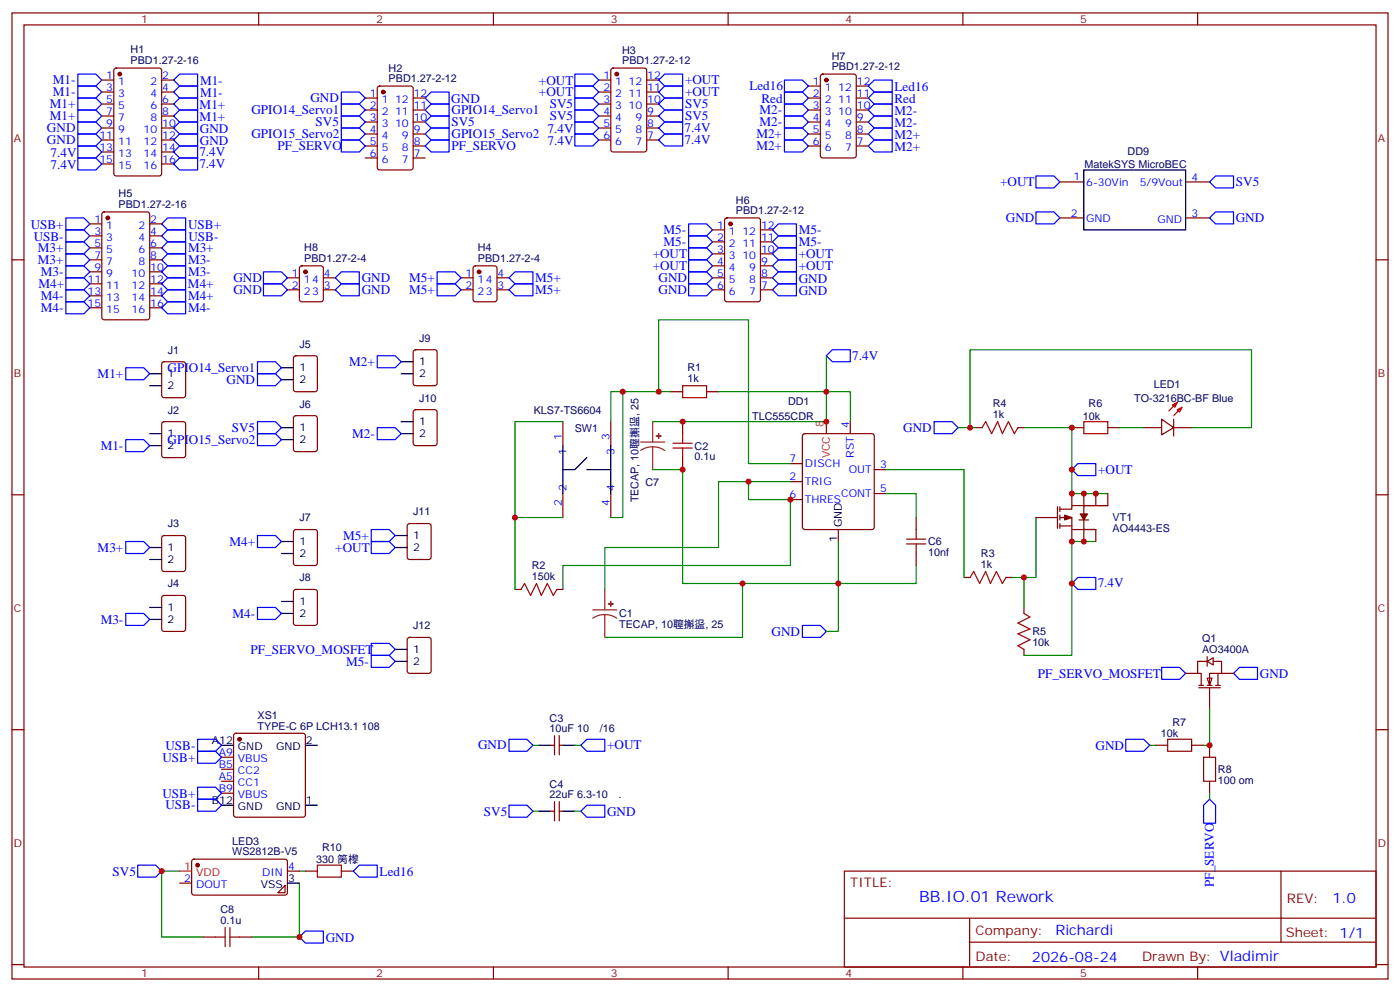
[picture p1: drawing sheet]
<svg xmlns="http://www.w3.org/2000/svg" width="412mm" height="292mm" viewBox="0 0 412 292" stroke-linecap="round" stroke-linejoin="round" font-family="sans-serif">
<g fill="none" stroke="#870000" stroke-width=".35">
<path d="M3.5 3.8h405.4v284.3h-405.4zM7.1 7.3h398.2v277.3h-398.2zM76.2 3.8v3.5M145.3 3.8v3.5M214.5 3.8v3.5M283.6 3.8v3.5M352.8 3.8v3.5M30 23.6h3.5M30 27.1h3.5M30 30.6h3.5M30 34.1h3.5M30 37.7h3.5"/>
<path d="M33.7 20.2l.5-.2h12.7l.7 .5v30.6l-.4 .6-13 .1-.6-.5-.1-30.6zM47.6 23.6h3.6M47.6 27.1h3.6M47.6 30.6h3.6M47.6 34.1h3.6M47.6 37.7h3.6M107.6 28.9h3.5M107.6 32.4h3.5M107.6 35.9h3.5M107.6 39.4h3.5M111.4 25.5l.4-.2h9.2l.7 .5v23.5l-.5 .7h-9.4l-.6-.4-.1-23.6zM121.7 28.9h3.5"/>
<path d="M121.7 32.4h3.5M121.7 35.9h3.5M121.7 39.4h3.5M176.4 23.6h3.5M176.4 27.1h3.5M176.4 30.6h3.5M176.4 34.1h3.5M176.4 37.7h3.5M180.2 20.2l.4-.2h9.2l.6 .5 .1 23.5-.5 .7h-9.4l-.6-.4-.1-23.6zM190.5 23.6h3.5M190.5 27.1h3.5M190.5 30.6h3.5"/>
<path d="M190.5 34.1h3.5M190.5 37.7h3.5M238.1 28.9h3.6M238.1 32.4h3.6M238.1 35.9h3.6M238.1 39.4h3.6M238.1 25.3h3.6M241.9 22l.5-.2h9.1l.7 .4v23.6l-.4 .6-9.4 .1-.7-.5v-23.5zM252.2 28.9h3.6M252.2 32.4h3.6M252.2 35.9h3.6M252.2 39.4h3.6"/>
<path d="M252.2 25.3h3.6M30 48.3h3.5M30 44.7h3.5M30 41.2h3.5M47.6 48.3h3.6M47.6 44.7h3.6M47.6 41.2h3.6M107.6 43h3.5M107.6 46.5h3.5M121.7 43h3.5M121.7 46.5h3.5M176.4 41.2h3.5"/>
<path d="M190.5 41.2h3.5M238.1 43h3.6M252.2 43h3.6M3.5 76.5h3.6M26.5 76.5h3.5M26.5 65.9h3.5M26.5 69.4h3.5M26.5 73h3.5M30.2 62.6l.5-.2h12.7l.6 .4 .1 30.6-.5 .7h-12.9l-.7-.4v-30.6zM44.1 76.5h3.5M44.1 65.9h3.5M44.1 69.4h3.5"/>
<path d="M44.1 73h3.5M88.4 78.5l.5-.3h5.6l.7 .5v9.4l-.4 .7h-5.9l-.7-.4v-9.4zM139.6 78.5l.5-.3h5.6l.6 .5 .1 9.4-.5 .7h-5.8l-.7-.4-.1-9.4zM209.9 67.7h3.5M209.9 71.2h3.5M209.9 74.7h3.5M209.9 78.2h3.5M213.7 64.3l.4-.2h9.2l.7 .5v23.5l-.4 .7h-9.5l-.6-.4-.1-23.6zM224 67.7h3.5M224 71.2h3.5M224 74.7h3.5M224 78.2h3.5"/>
<path d="M405.3 76.5h3.6M26.5 90.6h3.5M26.5 87.1h3.5M26.5 83.5h3.5M26.5 80h3.5M44.1 90.6h3.5M44.1 87.1h3.5M44.1 83.5h3.5M44.1 80h3.5M84.7 81.8h3.5M84.7 85.3h3.5M95.2 81.8h3.6"/>
<path d="M95.2 85.3h3.6M135.8 81.8h3.5M135.8 85.3h3.5M146.4 81.8h3.5M146.4 85.3h3.5M209.9 81.8h3.5M209.9 85.3h3.5M224 81.8h3.5M224 85.3h3.5M47.9 106.7l.4-.2h5.7l.6 .4 .1 9.4-.5 .7-5.9 .1-.6-.5-.1-9.4zM86.7 104.9l.4-.2h5.7l.6 .4 .1 9.5-.5 .6-5.9 .1-.6-.5-.1-9.4zM121.9 103.1l.5-.2h5.7l.6 .5 .1 9.4-.5 .7h-5.9l-.6-.4-.1-9.5z"/>
<path d="M197.6 115.3h3.5M208.1 115.3h3.6M47.9 124.3l.4-.2h5.7l.6 .4 .1 9.5-.5 .6-5.9 .1-.6-.5-.1-9.4zM86.7 122.5l.4-.2h5.7l.6 .5 .1 9.4-.5 .7h-5.9l-.6-.4-.1-9.5zM121.9 120.8l.5-.2h5.7l.6 .4 .1 9.5-.5 .6-5.9 .1-.6-.5-.1-9.4zM165.8 124.1v7.1M179.9 124.1v7.1M201.1 124.1v3.5M201.1 134.7v3.5M232.8 136.5h3.6M236.6 127.8l.5-.2h19.7l.5 .2 .2 .5v26.9l-.2 .5-.5 .2h-19.7l-.5-.3-.2-.4v-26.9zM243.4 124.1v3.5"/>
<path d="M250.5 124.1v3.5M257.5 138.2h3.6M287.5 125.9h1.8M299.9 125.9h1.7M315.7 125.9h3.6M326.3 125.9h3.5M336.9 125.9h5.3M342.2 123.4l3.5 2.5-3.5 2.1zM345.7 125.9h5.3M345.7 123.4v4.9M3.5 145.6h3.6M47.9 157.8l.4-.2h5.7l.6 .5 .1 9.4-.5 .6-5.9 .1-.6-.5-.1-9.4z"/>
<path d="M86.7 156.1l.4-.2h5.7l.6 .4 .1 9.4-.5 .7h-5.9l-.6-.4-.1-9.4zM120.2 154.3l.4-.2h5.7l.6 .4 .1 9.5-.5 .6-5.9 .1-.6-.5-.1-9.4zM165.8 145.3v7M179.9 145.3v7M232.8 147h3.6M232.8 141.7h3.6M246.9 155.9v3.5M257.5 145.3h3.6M269.9 152.3v3.6M305.2 152.3h6.3M311.5 149.2v6.3M312.2 152.3h3.5v3.6h7.1h-3.5v-3.6"/>
<path d="M312.2 149.9h3.5v-1.1h10.6h-7v2.8M312.2 149.2v1.4M312.2 151.6v1.4M312.2 154.1v1.4M312.2 154.8h3.5M315.7 145.3v3.5M315.7 155.9v3.5M317.9 153h2.8M319.3 145.3v3.5M319.3 155.9v3.5M322.8 145.3v3.5M322.8 155.9v3.5"/>
<path d="M326.3 145.3v3.5M405.3 145.6h3.6M47.9 175.5l.4-.2h5.7l.6 .4 .1 9.4-.5 .7h-5.9l-.6-.4-.1-9.4zM86.7 173.7l.4-.2h5.7l.6 .4 .1 9.5-.5 .6-5.9 .1-.6-.5-.1-9.4zM151.7 173.5h1.8M164 173.5h1.8M269.9 162.9v3.5M284 170h1.8M296.3 170h1.8M301.6 178.8v1.8M120.2 187.8l.4-.2h5.7l.6 .4 .1 9.5-.5 .6-5.9 .1-.6-.5-.1-9.4zM301.6 191.1v1.8"/>
<path d="M3.5 214.8h3.6M69 216l.5-.2h19.8l.5 .2 .2 .5v23.3l-.3 .5-.4 .2h-19.8l-.5-.2-.2-.5v-23.3zM162.3 219.4h1M163.3 216.5v5.7M164.7 216.5v5.7M164.7 219.4h1.1M340.4 219.4h3.6M351 219.4h3.5M356.3 219.4v3.5M405.3 214.8h3.6M65.3 222.9h3.5M65.3 226.4h3.5"/>
<path d="M65.3 229.9h3.5M65.3 233.5h3.5M162.3 238.8h1M163.3 235.9v5.7M164.7 235.9v5.7M164.7 238.8h1.1M356.3 229.9v3.6M248.7 256.4h156.6v28.2h-156.6zM377.3 256.4v20.9M248.7 270.2h156.5M285.6 277.3h119.6M285.6 270.2v14.2"/>
<path d="M3.5 283.9h3.6M76.2 284.6v3.5M145.3 284.6v3.5M214.5 284.6v3.5M283.6 284.6v3.5M352.8 284.6v3.5M405.3 283.9h3.6"/>
</g>
<g fill="none" stroke="#00f" stroke-width=".35">
<path d="M22.9 21.8h5.3l1.8 1.8-1.8 1.7h-5.3zM22.9 25.3h5.3l1.8 1.8-1.8 1.8h-5.3zM22.9 28.9h5.3l1.8 1.7-1.8 1.8h-5.3zM22.9 32.4h5.3l1.8 1.7-1.8 1.8h-5.3zM22.9 35.9h5.3l1.8 1.8-1.8 1.7h-5.3zM22.9 39.4h5.3l1.8 1.8-1.8 1.8h-5.3zM51.2 27.1l1.7-1.8h5.3v3.6h-5.3zM51.2 30.6l1.7-1.7h5.3v3.5h-5.3zM51.2 34.1l1.7-1.7h5.3v3.5h-5.3zM51.2 37.7l1.7-1.8h5.3v3.5h-5.3zM52.9 21.8h5.3v3.5h-5.3l-1.7-1.7zM100.5 27.1h5.3l1.8 1.8-1.8 1.7h-5.3z"/>
<path d="M100.5 37.7h5.3l1.8 1.7-1.8 1.8h-5.3zM100.5 30.6h5.3l1.8 1.8-1.8 1.7h-5.3zM100.5 34.1h5.3l1.8 1.8-1.8 1.8h-5.3zM125.2 28.9l1.8-1.8h5.3v3.5h-5.3zM125.2 39.4l1.8-1.7h5.3v3.5h-5.3zM127 34.1h5.3v3.6h-5.3l-1.8-1.8zM127 30.6h5.3v3.5h-5.3l-1.8-1.7zM169.3 39.4h5.3l1.8 1.8-1.8 1.8h-5.3zM169.3 35.9h5.3l1.8 1.8-1.8 1.7h-5.3zM169.3 21.8h5.3l1.8 1.8-1.8 1.7h-5.3zM169.3 25.3h5.3l1.8 1.8-1.8 1.8h-5.3zM194 37.7l1.8-1.8h5.3v3.5h-5.3z"/>
<path d="M194 27.1l1.8-1.8h5.3v3.6h-5.3zM195.8 21.8h5.3v3.5h-5.3l-1.8-1.7zM231.1 37.7h5.3l1.7 1.7-1.7 1.8h-5.3zM231.1 34.1h5.3l1.7 1.8-1.7 1.8h-5.3zM231.1 30.6h5.3l1.7 1.8-1.7 1.7h-5.3zM231.1 27.1h5.3l1.7 1.8-1.7 1.7h-5.3zM255.8 39.4l1.7-1.7h5.3v3.5h-5.3zM255.8 35.9l1.7-1.8h5.3v3.6h-5.3zM255.8 32.4l1.7-1.8h5.3v3.5h-5.3zM257.5 27.1h5.3v3.5h-5.3l-1.7-1.7zM22.9 43h5.3l1.8 1.7-1.8 1.8h-5.3zM22.9 46.5h5.3l1.8 1.8-1.8 1.7h-5.3z"/>
<path d="M51.2 41.2l1.7-1.8h5.3v3.6h-5.3zM51.2 44.7l1.7-1.7h5.3v3.5h-5.3zM51.2 48.3l1.7-1.8h5.3v3.5h-5.3zM100.5 41.2h5.3l1.8 1.8-1.8 1.7h-5.3zM125.2 43l1.8-1.8h5.3v3.5h-5.3zM194 41.2l1.8-1.8h5.3v3.6h-5.3zM231.1 41.2h5.3l1.7 1.8-1.7 1.7h-5.3zM255.8 43l1.7-1.8h5.3v3.5h-5.3zM19.4 71.2h5.3l1.8 1.8-1.8 1.7h-5.3zM19.4 67.7h5.3l1.8 1.7-1.8 1.8h-5.3zM19.4 64.1h5.3l1.8 1.8-1.8 1.8h-5.3zM19.4 78.2h5.3l1.8 1.8-1.8 1.8h-5.3z"/>
<path d="M19.4 74.7h5.3l1.8 1.8-1.8 1.7h-5.3zM47.6 73l1.8-1.8h5.3v3.5h-5.3zM47.6 76.5l1.8-1.8h5.3v3.5h-5.3zM49.4 67.7h5.3v3.5h-5.3l-1.8-1.8zM49.4 64.1h5.3v3.6h-5.3l-1.8-1.8zM202.8 69.4h5.3l1.8 1.8-1.8 1.8h-5.3zM202.8 65.9h5.3l1.8 1.8-1.8 1.7h-5.3zM202.8 73h5.3l1.8 1.7-1.8 1.8h-5.3zM202.8 76.5h5.3l1.8 1.7-1.8 1.8h-5.3zM227.5 71.2l1.8-1.8h5.3v3.6h-5.3zM227.5 67.7l1.8-1.8h5.3v3.5h-5.3zM227.5 74.7l1.8-1.7h5.3v3.5h-5.3z"/>
<path d="M227.5 78.2l1.8-1.7h5.3v3.5h-5.3zM19.4 88.8h5.3l1.8 1.8-1.8 1.8h-5.3zM19.4 85.3h5.3l1.8 1.8-1.8 1.7h-5.3zM19.4 81.8h5.3l1.8 1.7-1.8 1.8h-5.3zM47.6 90.6l1.8-1.8h5.3v3.6h-5.3zM47.6 87.1l1.8-1.8h5.3v3.5h-5.3zM47.6 80l1.8-1.8h5.3v3.6h-5.3zM49.4 81.8h5.3v3.5h-5.3l-1.8-1.8zM77.6 83.5h5.3l1.8 1.8-1.8 1.8h-5.3zM77.6 80h5.3l1.8 1.8-1.8 1.7h-5.3zM98.8 85.3l1.7-1.8h5.3v3.6h-5.3zM98.8 81.8l1.7-1.8h5.3v3.5h-5.3z"/>
<path d="M128.8 80h5.3l1.7 1.8-1.7 1.7h-5.3zM128.8 83.5h5.3l1.7 1.8-1.7 1.8h-5.3zM149.9 81.8l1.8-1.8h5.3v3.5h-5.3zM149.9 85.3l1.8-1.8h5.3v3.6h-5.3zM202.8 80h5.3l1.8 1.8-1.8 1.7h-5.3zM202.8 83.5h5.3l1.8 1.8-1.8 1.8h-5.3zM227.5 81.8l1.8-1.8h5.3v3.5h-5.3zM227.5 85.3l1.8-1.8h5.3v3.6h-5.3zM37 108.2h5.3l1.8 1.8-1.8 1.8h-5.3zM75.8 110h5.3l1.8 1.8-1.8 1.7h-5.3zM75.8 106.5h5.3l1.8 1.7-1.8 1.8h-5.3zM111.1 104.7h5.3l1.8 1.8-1.8 1.7h-5.3z"/>
<path d="M243.4 104.7l1.8-1.8h5.3v3.6h-5.3zM37 129.4h5.3l1.8 1.8-1.8 1.7h-5.3zM75.8 124.1h5.3l1.8 1.8-1.8 1.7h-5.3zM75.8 127.6h5.3l1.8 1.8-1.8 1.8h-5.3zM111.1 125.9h5.3l1.8 1.7-1.8 1.8h-5.3zM275.2 124.1h5.3l1.7 1.8-1.7 1.7h-5.3zM315.7 138.2l1.8-1.7h5.3v3.5h-5.3zM37 159.4h5.3l1.8 1.7-1.8 1.8h-5.3zM75.8 157.6h5.3l1.8 1.8-1.8 1.7h-5.3zM109.4 155.9h5.3l1.7 1.7-1.7 1.8h-5.3zM109.4 159.4h5.3l1.7 1.7-1.7 1.8h-5.3zM75.8 178.8h5.3l1.8 1.8-1.8 1.7h-5.3z"/>
<path d="M317.5 170h5.3v3.5h-5.3l-1.8-1.8zM37 180.6h5.3l1.8 1.7-1.8 1.8h-5.3zM109.4 192.9h5.3l1.7 1.8-1.7 1.7h-5.3zM109.4 189.4h5.3l1.7 1.7-1.7 1.8h-5.3zM236.4 184.1h5.3l1.7 1.7-1.7 1.8h-5.3zM342.2 196.4h5.3l1.7 1.8-1.7 1.8h-5.3zM365.1 196.4h5.3v3.6h-5.3l-1.7-1.8zM58.2 217.6h5.3l1.8 1.8-1.8 1.7h-5.3zM171.1 219.4l1.8-1.8h5.3v3.5h-5.3zM331.6 217.6h5.3l1.8 1.8-1.8 1.7h-5.3zM58.2 235.2h5.3l1.8 1.8-1.8 1.8h-5.3zM58.2 231.7h5.3l1.8 1.8-1.8 1.7h-5.3z"/>
<path d="M58.2 221.1h5.3l1.8 1.8-1.8 1.7h-5.3zM171.1 238.8l1.8-1.8h5.3v3.5h-5.3zM356.3 235.2l1.8 1.8v5.3h-3.6v-5.3z"/>
</g>
<g fill="none" stroke="#000" stroke-width=".35">
<path d="M44.1 110h3.5M44.1 113.5h3.5M82.9 108.2h3.5M82.9 111.8h3.5M118.2 110h3.5M118.2 106.5h3.5M44.1 127.6h3.5M44.1 131.2h3.5M82.9 125.9h3.5M82.9 129.4h3.5M118.2 127.6h3.5M118.2 124.1h3.5"/>
<path d="M165.8 131.2v14.1M172.9 134.7l-3.6 3.5h-3.5M172.9 138.2h7M179.9 131.2v14.1M82.9 159.4h3.5M116.4 157.6h3.5M44.1 161.1h3.5M44.1 164.7h3.5M44.1 178.8h3.5M82.9 162.9h3.5M82.9 177h3.5M116.4 161.1h3.5"/>
<path d="M44.1 182.3h3.5M82.9 180.6h3.5M116.4 191.1h3.5M116.4 194.7h3.5M65.3 219.4h3.5M90 219.4h3.5M158.7 219.4h3.6M165.8 219.4h3.5M65.3 237h3.5M90 237h3.5M158.7 238.8h3.6M165.8 238.8h3.5"/>
</g>
<g fill="#870000" stroke="#870000" stroke-width=".35">
<path d="M318.2 151.3h2.1l-1 1.7z"/>
<path d="M313.6 151.6l2.1 .7-2.1 .7z"/>
<circle cx="70.6" cy="217.6" r=".53"/>
<circle cx="35.3" cy="21.8" r=".53"/>
<circle cx="31.7" cy="64.1" r=".53"/>
<circle cx="112.9" cy="27.1" r=".53"/>
<circle cx="181.7" cy="21.8" r=".53"/>
<circle cx="243.4" cy="23.6" r=".53"/>
<circle cx="141.1" cy="80" r=".53"/>
<circle cx="215.2" cy="65.9" r=".53"/>
<circle cx="90" cy="80" r=".53"/>
</g>
<g fill="none" stroke="#008700" stroke-width=".35">
<path d="M183.4 115.3v37h-3.5M194 115.3v-21.2h26.5v42.4h12.3M197.6 115.3h-17.7v8.8M211.7 115.3h38.8v8.8M243.4 104.7v19.4h-51.1M165.8 124.1h-14.1v28.2M192.3 138.2h8.8v33.5h17.6M261.1 138.2h22.9v31.8M282.2 125.9h5.3M285.8 125.9v-23h82.9v23h-17.7M301.6 125.9h14.1v19.4h10.6M329.8 125.9h7.1"/>
<path d="M165.8 152.3h-14.1v21.2M220.5 141.7h-8.8v19.4h-33.5v12.4M232.8 141.7h-12.3v5.3h12.3v19.4h-67v7.1M246.9 159.4v26.4h-3.5M261.1 145.3h8.8v7M305.2 152.3v17.7h-7.1M322.8 159.4h-7.1v33.5h-14.1M269.9 166.4v5.3h-51.2v15.9h-40.5M301.6 170v8.8M338.7 219.4h1.7M356.3 233.5v1.7"/>
</g>
<g fill="none" stroke="#a10000" stroke-width=".35">
<path d="M201.1 113.5h7v3.6h-7zM198.3 131.9h5.6M198.3 130.5h5.6M201.1 127.6v2.9M201.1 131.9v2.8M289.3 125.9l1-1.8 1.8 3.5 1.8-3.5 1.4 3.5 1.7-3.5 1.8 3.5 1.1-1.7M319.3 124.1h7v3.5h-7zM267.1 158.7h5.6M269.9 155.9v2.8M153.5 173.5l1-1.8 1.8 3.6 1.7-3.6 1.5 3.6 1.7-3.6 1.8 3.6 1-1.8M267.1 160.1h5.6M269.9 160.1v2.8"/>
<path d="M285.8 170l1-1.8 1.8 3.5 1.7-3.5 1.4 3.5 1.8-3.5 1.8 3.5 1-1.7M301.6 180.6l1.8 1-3.5 1.8 3.5 1.7-3.5 1.4 3.5 1.8-3.5 1.8 1.7 1M344 217.6h7v3.5h-7zM354.5 222.9h3.6v7h-3.6z"/>
</g>
<path d="M188.7 130.1h7.1M192.3 131.5l-1.9 .3-1.7 .8M192.3 131.5l1.8 .3 1.7 .8M192.3 124.1v6M192.3 131.5v6.7M174.6 179.5h7.1M178.2 173.5v6M178.2 180.9l-1.9 .2-1.7 .9M178.2 180.9l1.8 .2 1.7 .9M178.2 180.9v6.7" fill="none" stroke="#8c2424" stroke-width=".35"/>
<g fill="#8c2424" stroke="#8c2424" stroke-width=".35">
<path d="M179.2 177.7l1.4 .1z"/>
<path d="M179.9 177v1.4z"/>
<path d="M193.3 128.3l1.4 .1z"/>
<path d="M194 127.6v1.4z"/>
</g>
<path d="M345.4 119.2l1.4-.7-.7 1.4zM346.8 118.5l-2.5 2.4M348.2 119.9l-2.5 2.4M346.8 120.6l1.4-.7-.7 1.4z" fill="none" stroke="#f00" stroke-width=".35"/>
<g fill="#fff" stroke="#870000" stroke-width=".35">
<path d="M355.6 199.6h1.4l-.7 2.1z"/>
<path d="M355.6 194.7l1.8-1.1v2.1z"/>
</g>
<g fill="none" stroke="#870000" stroke-width=".35">
<path d="M312.2 53.6h7.1M349.2 53.6h7.1M312.2 64.1h7.1M349.2 64.1h7.1M349.2 198.2h3.6M355.6 194.7h-2.8v3.5h1v3.5M355.6 193.3v2.8M357.4 194.7h2.4v3.5h-3.5v3.5M358.8 198.2v3.5M359.8 198.2h3.6M353.1 202.4h6.4M353.1 201.7h1.4"/>
<path d="M355.6 201.7h1.4M356.3 202.4v6.4M358.1 201.7h1.4M52.9 259.9h3.5M56.7 253.1l.4-.2h27.1l.5 .7-.1 9.4-.6 .5-27.1-.1-.5-.7v-9.1zM84.7 256.4h3.5M90 256.4h3.5M100.5 256.4h3.6M60 275.8h3.5M70.6 275.8h3.5M84 260.6v2.1h-2.2z"/>
</g>
<path d="M157 219.4h1.7M169.3 219.4h1.8M356.3 208.8v10.6h-1.8M157 238.8h1.7M169.3 238.8h1.8M52.9 256.4h-5.3v19.4h12.4M88.2 259.9v15.9h-14.1M88.2 256.4h1.8" fill="none" stroke="#008700" stroke-width=".35"/>
<g fill="none" stroke="#00f" stroke-width=".35">
<path d="M169.3 28.9h5.3l1.8 1.7-1.8 1.8h-5.3zM169.3 32.4h5.3l1.8 1.7-1.8 1.8h-5.3zM194 30.6l1.8-1.7h5.3v3.5h-5.3zM194 34.1l1.8-1.7h5.3v3.5h-5.3zM231.1 23.6h5.3l1.7 1.7-1.7 1.8h-5.3zM255.8 25.3l1.7-1.7h5.3v3.5h-5.3zM305.2 51.8h5.2l1.8 1.8-1.8 1.7h-5.2zM358.1 51.8h5.3v3.5h-5.3l-1.8-1.7zM305.2 62.4h5.2l1.8 1.7-1.8 1.8h-5.2zM356.3 64.1l1.8-1.7h5.3v3.5h-5.3zM149.9 217.6h5.3l1.8 1.8-1.8 1.7h-5.3zM149.9 237h5.3l1.8 1.8-1.8 1.7h-5.3z"/>
<path d="M40.6 254.6h5.3l1.7 1.8-1.7 1.8h-5.3zM104.1 256.4l1.7-1.8h5.3v3.6h-5.3zM88.2 275.8l1.8-1.8h5.2v3.6h-5.2z"/>
</g>
<path d="M93.5 254.6h7v3.6h-7zM63.5 275.8h2.8M66.3 273v5.6M67.7 275.8h2.9M67.7 273v5.6" fill="none" stroke="#a10000" stroke-width=".35"/>
<circle cx="58.2" cy="254.6" r=".53" fill="#870000" stroke="#870000" stroke-width=".35"/>
<path d="M52.9 256.4h3.5" fill="none" stroke="#f00" stroke-width=".35"/>
<path d="M319.3 50h29.9v17.7h-29.9zM84.7 259.9h3.5" fill="none" stroke="#000" stroke-width=".35"/>
<g fill="#c00">
<circle cx="243.4" cy="115.3" r=".88"/>
<circle cx="183.4" cy="115.3" r=".88"/>
<circle cx="194" cy="115.3" r=".88"/>
<circle cx="220.5" cy="141.7" r=".88"/>
<circle cx="246.9" cy="171.7" r=".88"/>
<circle cx="151.7" cy="152.3" r=".88"/>
<circle cx="232.8" cy="147" r=".88"/>
<circle cx="301.6" cy="170" r=".88"/>
<circle cx="315.7" cy="171.7" r=".88"/>
<circle cx="315.7" cy="125.9" r=".88"/>
<circle cx="285.8" cy="125.9" r=".88"/>
<circle cx="315.7" cy="138.2" r=".88"/>
<circle cx="315.7" cy="145.3" r=".88"/>
<circle cx="319.3" cy="145.3" r=".88"/>
<circle cx="322.8" cy="145.3" r=".88"/>
<circle cx="315.7" cy="159.4" r=".88"/>
<circle cx="319.3" cy="159.4" r=".88"/>
<circle cx="201.1" cy="124.1" r=".88"/>
<circle cx="243.4" cy="124.1" r=".88"/>
<circle cx="218.7" cy="171.7" r=".88"/>
<circle cx="201.1" cy="138.2" r=".88"/>
<circle cx="356.3" cy="219.4" r=".88"/>
<circle cx="88.2" cy="275.8" r=".88"/>
<circle cx="47.6" cy="256.4" r=".88"/>
</g>
<text font-size="4.6" fill="#00f" x="270.8" y="265.4">BB.IO.01 Rework</text>
<g font-size="4.2" fill="#00f">
<text x="392.5" y="265.7">1.0</text>
<text x="310.9" y="275.2">Richardi</text>
<text x="304" y="283">2026-08-24</text>
</g>
<g font-size="3.9" fill="#00f">
<text x="15.6" y="24.8">M1-</text>
<text x="15.6" y="28.3">M1-</text>
<text x="58.9" y="24.9">M1-</text>
<text x="58.9" y="28.5">M1-</text>
<text x="158.7" y="24.9">+OUT</text>
<text x="158.7" y="28.4">+OUT</text>
<text x="201.8" y="24.8">+OUT</text>
<text x="201.8" y="28.3">+OUT</text>
<text x="220.8" y="26.5">Led16</text>
<text x="263.5" y="26.7">Led16</text>
<text x="14.7" y="31.9">M1+</text>
<text x="14.7" y="35.4">M1+</text>
<text x="58.8" y="32">M1+</text>
<text x="58.8" y="35.5">M1+</text>
<text x="74.1" y="33.6">GPIO14_Servo1</text>
<text x="91.5" y="30.1">GND</text>
<text x="132.9" y="30.2">GND</text>
<text x="133" y="33.6">GPIO14_Servo1</text>
<text x="161.9" y="31.9">SV5</text>
<text x="161.9" y="35.5">SV5</text>
<text x="201.8" y="31.8">SV5</text>
<text x="201.8" y="35.3">SV5</text>
<text x="223.7" y="33.5">M2-</text>
<text x="224.3" y="30.2">Red</text>
<text x="263.5" y="30.4">Red</text>
<text x="263.5" y="33.7">M2-</text>
<text x="13.8" y="38.9">GND</text>
<text x="58.9" y="39.1">GND</text>
<text x="74.1" y="40.7">GPIO15_Servo2</text>
<text x="93" y="37.2">SV5</text>
<text x="133" y="37.2">SV5</text>
<text x="133" y="40.7">GPIO15_Servo2</text>
<text x="161.3" y="39.1">7.4V</text>
<text x="201.7" y="38.8">7.4V</text>
<text x="222.8" y="40.6">M2+</text>
<text x="223.7" y="37.1">M2-</text>
<text x="263.5" y="40.8">M2+</text>
<text x="263.5" y="37.3">M2-</text>
<text x="13.8" y="42.4">GND</text>
<text x="14.9" y="46.2">7.4V</text>
<text x="58.7" y="45.8">7.4V</text>
<text x="58.9" y="42.6">GND</text>
<text x="81.7" y="44.2">PF_SERVO</text>
<text x="133" y="44.2">PF_SERVO</text>
<text x="161.3" y="42.7">7.4V</text>
<text x="201.7" y="42.4">7.4V</text>
<text x="222.8" y="44.1">M2+</text>
<text x="263.5" y="44.3">M2+</text>
<text x="14.9" y="49.7">7.4V</text>
<text x="58.7" y="49.3">7.4V</text>
<text x="294.6" y="54.7">+OUT</text>
<text x="364.1" y="54.8">SV5</text>
<text x="296.3" y="65.4">GND</text>
<text x="364" y="65.4">GND</text>
<text x="9" y="67.5">USB+</text>
<text x="9.9" y="71">USB-</text>
<text x="55.4" y="67.4">USB+</text>
<text x="55.5" y="70.9">USB-</text>
<text x="195.5" y="68.9">M5-</text>
<text x="235.3" y="68.9">M5-</text>
<text x="11.1" y="74.2">M3+</text>
<text x="11.1" y="77.8">M3+</text>
<text x="55.4" y="74.2">M3+</text>
<text x="55.4" y="77.7">M3-</text>
<text x="192.3" y="76">+OUT</text>
<text x="195.5" y="72.4">M5-</text>
<text x="235.3" y="76">+OUT</text>
<text x="235.3" y="72.4">M5-</text>
<text x="12" y="81.3">M3-</text>
<text x="55.4" y="81.2">M3-</text>
<text x="68.8" y="83">GND</text>
<text x="106.5" y="83">GND</text>
<text x="120.5" y="83">M5+</text>
<text x="157.7" y="83">M5+</text>
<text x="192.3" y="79.6">+OUT</text>
<text x="194" y="83">GND</text>
<text x="235.3" y="79.6">+OUT</text>
<text x="235.3" y="83.2">GND</text>
<text x="11.3" y="84.8">M4+</text>
<text x="12" y="88.3">M4-</text>
<text x="55.4" y="84.8">M4+</text>
<text x="55.4" y="88.3">M4+</text>
<text x="68.8" y="86.5">GND</text>
<text x="106.5" y="86.5">GND</text>
<text x="120.5" y="86.6">M5+</text>
<text x="157.7" y="86.6">M5+</text>
<text x="194" y="86.5">GND</text>
<text x="235.3" y="86.7">GND</text>
<text x="12" y="91.9">M4-</text>
<text x="55.4" y="91.8">M4-</text>
<text x="102.9" y="107.6">M2+</text>
<text x="251" y="105.9">7.4V</text>
<text x="28.8" y="111.3">M1+</text>
<text x="49.4" y="109.5">GPIO14_Servo1</text>
<text x="66.8" y="113">GND</text>
<text x="49.4" y="130.7">GPIO15_Servo2</text>
<text x="68.3" y="127.1">SV5</text>
<text x="103.7" y="128.8">M2-</text>
<text x="266.1" y="127.1">GND</text>
<text x="29.7" y="132.4">M1-</text>
<text x="323.5" y="139.4">+OUT</text>
<text x="67.6" y="160.7">M4+</text>
<text x="101.1" y="158.9">M5+</text>
<text x="28.8" y="162.4">M3+</text>
<text x="98.8" y="162.5">+OUT</text>
<text x="323.4" y="172.9">7.4V</text>
<text x="29.7" y="183.6">M3-</text>
<text x="68.5" y="181.8">M4-</text>
<text x="227.3" y="187.1">GND</text>
<text x="73.8" y="192.4">PF_SERVO_MOSFET</text>
<text x="102" y="195.9">M5-</text>
<text x="305.7" y="199.4">PF_SERVO_MOSFET</text>
<text x="371.1" y="199.5">GND</text>
<text x="48.7" y="220.6">USB-</text>
<text x="140.8" y="220.6">GND</text>
<text x="178.9" y="220.6">+OUT</text>
<text x="322.7" y="220.7">GND</text>
<text x="47.8" y="224.2">USB+</text>
<text x="47.8" y="234.7">USB+</text>
<text x="48.7" y="238.2">USB-</text>
<text x="142.5" y="240.1">SV5</text>
<text x="178.8" y="240.1">GND</text>
<text x="33.2" y="257.8">SV5</text>
<text x="111.8" y="257.8">Led16</text>
<text x="357.6" y="261.1" transform="rotate(-90 357.6 261.1)">PF_SERVO</text>
<text x="96" y="277.1">GND</text>
</g>
<g font-size="3.9" fill="#800">
<text x="250.5" y="261">TITLE:</text>
<text x="379.1" y="265.7">REV:</text>
<text x="287.4" y="275.2">Company:</text>
<text x="378.7" y="275.8">Sheet: 1/1</text>
<text x="287.4" y="282.9">Date:</text>
<text x="336.4" y="282.9">Drawn By: Vladimir</text>
</g>
<g font-size="3.2" fill="#800">
<text x="41.6" y="6.8">1</text>
<text x="110.8" y="6.8">2</text>
<text x="179.9" y="6.8">3</text>
<text x="249.1" y="6.8">4</text>
<text x="318.2" y="6.8">5</text>
<text x="4.1" y="41.9">A</text>
<text x="405.9" y="41.9">A</text>
<text x="4.1" y="111.1">B</text>
<text x="405.9" y="111.1">B</text>
<text x="4.1" y="180.2">C</text>
<text x="405.9" y="180.2">C</text>
<text x="4.1" y="249.3">D</text>
<text x="405.9" y="249.3">D</text>
<text x="41.6" y="287.6">1</text>
<text x="110.8" y="287.6">2</text>
<text x="179.9" y="287.6">3</text>
<text x="249.1" y="287.6">4</text>
<text x="318.2" y="287.6">5</text>
</g>
<g font-size="3.2" fill="#000080">
<text x="38.5" y="15.7">H1</text>
<text x="183.3" y="15.9">H3</text>
<text x="245" y="17.7">H7</text>
<text x="38.5" y="18.9">PBD1.27-2-16</text>
<text x="114.5" y="21.2">H2</text>
<text x="183.3" y="18.9">PBD1.27-2-12</text>
<text x="245" y="20.6">PBD1.27-2-12</text>
<text x="114.5" y="24.2">PBD1.27-2-12</text>
<text x="332.2" y="45.6">DD9</text>
<text x="319.5" y="49.4">MatekSYS MicroBEC</text>
<text x="34.9" y="58">H5</text>
<text x="34.9" y="61.2">PBD1.27-2-16</text>
<text x="216.8" y="63">PBD1.27-2-12</text>
<text x="216.8" y="60">H6</text>
<text x="89.6" y="77.1">PBD1.27-2-4</text>
<text x="89.6" y="73.9">H8</text>
<text x="140.8" y="77.1">PBD1.27-2-4</text>
<text x="140.8" y="73.9">H4</text>
<text x="123.5" y="100.5">J9</text>
<text x="49.4" y="104.1">J1</text>
<text x="88.2" y="102.3">J5</text>
<text x="202.5" y="112.5">1k</text>
<text x="202.5" y="109.3">R1</text>
<text x="88.2" y="119.9">J6</text>
<text x="123.5" y="118.2">J10</text>
<text x="232.1" y="119.1">DD1</text>
<text x="292.5" y="119.9">R4</text>
<text x="320.7" y="119.9">R6</text>
<text x="334.1" y="118.2">TO-3216BC-BF Blue</text>
<text x="339.8" y="114.2">LED1</text>
<text x="49.4" y="121.7">J2</text>
<text x="157.2" y="121.7">KLS7-TS6604</text>
<text x="221.6" y="123.5">TLC555CDR</text>
<text x="292.5" y="123">1k</text>
<text x="318.9" y="123.5">10k</text>
<text x="169.3" y="127">SW1</text>
<text x="204.6" y="135.5">0.1u</text>
<text x="204.6" y="132.3">C2</text>
<text x="190.2" y="142.9">C7</text>
<text x="188.1" y="147.9" transform="rotate(-90 188.1 147.9)">TECAP, 10䏄㩂䀀, 25</text>
<text x="49.4" y="155.2">J3</text>
<text x="88.2" y="153.5">J7</text>
<text x="121.7" y="151.7">J11</text>
<text x="327.7" y="153.5">VT1</text>
<text x="273.4" y="160.5">C6</text>
<text x="327.7" y="156.7">AO4443-ES</text>
<text x="156.6" y="167.5">R2</text>
<text x="273.4" y="163.7">10nf</text>
<text x="288.9" y="167.1">1k</text>
<text x="288.9" y="164">R3</text>
<text x="49.4" y="172.9">J4</text>
<text x="88.2" y="171.1">J8</text>
<text x="156.6" y="170.7">150k</text>
<text x="121.7" y="185.2">J12</text>
<text x="182.4" y="184.9">TECAP, 10䏄㩂䀀, 25</text>
<text x="182.4" y="181.7">C1</text>
<text x="304.1" y="190.2">10k</text>
<text x="304.1" y="187">R5</text>
<text x="354.1" y="189.1">Q1</text>
<text x="354.1" y="192.2">AO3400A</text>
<text x="75.9" y="214.7">TYPE-C 6P LCH13.1 108</text>
<text x="75.9" y="211.6">XS1</text>
<text x="161.9" y="215.5">10uF 10</text>
<text x="161.9" y="212.5">C3</text>
<text x="176.7" y="215.5">/16</text>
<text x="345.4" y="213.6">R7</text>
<text x="342" y="217">10k</text>
<text x="358.8" y="227.6">R8</text>
<text x="161.9" y="231.9">C4</text>
<text x="358.8" y="230.7">100 om</text>
<text x="161.9" y="234.9">22uF 6.3-10</text>
<text x="182.2" y="234.9">.</text>
<text x="68.4" y="251.7">WS2812B-V5</text>
<text x="68.4" y="248.8">LED3</text>
<text x="94.9" y="250.5">R10</text>
<text x="93.2" y="254">330 䇤㰀</text>
<text x="64.9" y="268.7">C8</text>
<text x="64.9" y="271.9">0.1u</text>
</g>
<g font-size="3.2" fill="#00f">
<text x="31.3" y="23.2">1</text>
<text x="47.8" y="23.2">2</text>
<text x="177.7" y="23.2">1</text>
<text x="190.7" y="23.2">12</text>
<text x="31.3" y="26.7">3</text>
<text x="34.8" y="25">1</text>
<text x="34.8" y="28.5">3</text>
<text x="44.3" y="28.5">4</text>
<text x="44.3" y="25">2</text>
<text x="47.8" y="26.7">4</text>
<text x="108.9" y="28.5">1</text>
<text x="121.9" y="28.5">12</text>
<text x="177.7" y="26.7">2</text>
<text x="181.2" y="25">1</text>
<text x="181.2" y="28.5">2</text>
<text x="185.2" y="28.5">11</text>
<text x="185.2" y="25">12</text>
<text x="190.7" y="26.7">11</text>
<text x="239.5" y="25">1</text>
<text x="239.5" y="28.5">2</text>
<text x="243" y="26.7">1</text>
<text x="246.9" y="26.7">12</text>
<text x="252.4" y="28.5">11</text>
<text x="252.4" y="25">12</text>
<text x="31.3" y="30.3">5</text>
<text x="31.3" y="33.8">7</text>
<text x="34.8" y="32">5</text>
<text x="34.8" y="35.6">7</text>
<text x="44.3" y="35.6">8</text>
<text x="44.3" y="32">6</text>
<text x="47.8" y="33.8">8</text>
<text x="47.8" y="30.3">6</text>
<text x="108.9" y="32">2</text>
<text x="108.9" y="35.6">3</text>
<text x="112.4" y="30.3">1</text>
<text x="112.4" y="33.8">2</text>
<text x="116.4" y="33.8">11</text>
<text x="116.4" y="30.3">12</text>
<text x="121.9" y="35.6">10</text>
<text x="121.9" y="32">11</text>
<text x="177.7" y="30.3">3</text>
<text x="177.7" y="33.8">4</text>
<text x="181.2" y="32">3</text>
<text x="181.2" y="35.6">4</text>
<text x="185.2" y="32">10</text>
<text x="187.2" y="35.6">9</text>
<text x="190.7" y="33.8">9</text>
<text x="190.7" y="30.3">10</text>
<text x="239.5" y="32">3</text>
<text x="239.5" y="35.6">4</text>
<text x="243" y="30.3">2</text>
<text x="243" y="33.8">3</text>
<text x="246.9" y="33.8">10</text>
<text x="246.9" y="30.3">11</text>
<text x="252.4" y="35.6">9</text>
<text x="252.4" y="32">10</text>
<text x="29.3" y="40.9">11</text>
<text x="31.3" y="37.3">9</text>
<text x="34.8" y="39.1">9</text>
<text x="42.3" y="39.1">10</text>
<text x="47.8" y="40.9">12</text>
<text x="47.8" y="37.3">10</text>
<text x="108.9" y="39.1">4</text>
<text x="112.4" y="37.3">3</text>
<text x="112.4" y="40.9">4</text>
<text x="116.4" y="37.3">10</text>
<text x="118.4" y="40.9">9</text>
<text x="121.9" y="39.1">9</text>
<text x="177.7" y="37.3">5</text>
<text x="177.7" y="40.9">6</text>
<text x="181.2" y="39.1">5</text>
<text x="187.2" y="39.1">8</text>
<text x="190.7" y="40.9">7</text>
<text x="190.7" y="37.3">8</text>
<text x="239.5" y="39.1">5</text>
<text x="243" y="37.3">4</text>
<text x="243" y="40.9">5</text>
<text x="248.9" y="40.9">8</text>
<text x="248.9" y="37.3">9</text>
<text x="252.4" y="39.1">8</text>
<text x="29.3" y="44.4">13</text>
<text x="29.3" y="47.9">15</text>
<text x="34.8" y="42.6">11</text>
<text x="34.8" y="46.1">13</text>
<text x="42.3" y="46.1">14</text>
<text x="42.3" y="42.6">12</text>
<text x="47.8" y="47.9">16</text>
<text x="47.8" y="44.4">14</text>
<text x="108.9" y="42.6">5</text>
<text x="108.9" y="46.1">6</text>
<text x="112.4" y="44.4">5</text>
<text x="112.4" y="47.9">6</text>
<text x="118.4" y="47.9">7</text>
<text x="118.4" y="44.4">8</text>
<text x="121.9" y="46.1">7</text>
<text x="121.9" y="42.6">8</text>
<text x="181.2" y="42.6">6</text>
<text x="187.2" y="42.6">7</text>
<text x="239.5" y="42.6">6</text>
<text x="243" y="44.4">6</text>
<text x="248.9" y="44.4">7</text>
<text x="252.4" y="42.6">7</text>
<text x="34.8" y="49.7">15</text>
<text x="42.3" y="49.7">16</text>
<text x="316.2" y="53">1</text>
<text x="351" y="53.2">4</text>
<text x="320" y="54.6">6-30Vin</text>
<text x="335.7" y="54.6">5/9Vout</text>
<text x="27.8" y="65.5">1</text>
<text x="44.3" y="65.5">2</text>
<text x="315.5" y="63.8">2</text>
<text x="320" y="65.2">GND</text>
<text x="340.9" y="65.7">GND</text>
<text x="351" y="63.8">3</text>
<text x="27.8" y="69.1">3</text>
<text x="31.3" y="67.3">1</text>
<text x="31.3" y="70.8">3</text>
<text x="40.8" y="70.8">4</text>
<text x="40.8" y="67.3">2</text>
<text x="44.3" y="69.1">4</text>
<text x="211.2" y="67.3">1</text>
<text x="211.2" y="70.8">2</text>
<text x="214.7" y="69.1">1</text>
<text x="218.7" y="69.1">12</text>
<text x="224.2" y="70.8">11</text>
<text x="224.2" y="67.3">12</text>
<text x="27.8" y="72.6">5</text>
<text x="27.8" y="76.1">7</text>
<text x="31.3" y="74.4">5</text>
<text x="31.3" y="77.9">7</text>
<text x="40.8" y="77.9">8</text>
<text x="40.8" y="74.4">6</text>
<text x="44.3" y="76.1">8</text>
<text x="44.3" y="72.6">6</text>
<text x="211.2" y="74.4">3</text>
<text x="211.2" y="77.9">4</text>
<text x="214.7" y="72.6">2</text>
<text x="214.7" y="76.1">3</text>
<text x="218.7" y="76.1">10</text>
<text x="218.7" y="72.6">11</text>
<text x="224.2" y="77.9">9</text>
<text x="224.2" y="74.4">10</text>
<text x="25.8" y="83.2">11</text>
<text x="27.8" y="79.7">9</text>
<text x="31.3" y="81.4">9</text>
<text x="38.8" y="81.4">10</text>
<text x="44.3" y="83.2">12</text>
<text x="44.3" y="79.7">10</text>
<text x="86" y="81.4">1</text>
<text x="89.5" y="83.2">14</text>
<text x="95.4" y="81.4">4</text>
<text x="137.2" y="81.4">1</text>
<text x="140.7" y="83.2">14</text>
<text x="146.6" y="81.4">4</text>
<text x="211.2" y="81.4">5</text>
<text x="214.7" y="79.7">4</text>
<text x="214.7" y="83.2">5</text>
<text x="220.7" y="83.2">8</text>
<text x="220.7" y="79.7">9</text>
<text x="224.2" y="81.4">8</text>
<text x="25.8" y="86.7">13</text>
<text x="31.3" y="84.9">11</text>
<text x="31.3" y="88.5">13</text>
<text x="38.8" y="88.5">14</text>
<text x="38.8" y="84.9">12</text>
<text x="44.3" y="86.7">14</text>
<text x="86" y="84.9">2</text>
<text x="89.5" y="86.7">23</text>
<text x="95.4" y="84.9">3</text>
<text x="137.2" y="84.9">2</text>
<text x="140.7" y="86.7">23</text>
<text x="146.6" y="84.9">3</text>
<text x="211.2" y="84.9">6</text>
<text x="214.7" y="86.7">6</text>
<text x="220.7" y="86.7">7</text>
<text x="224.2" y="84.9">7</text>
<text x="25.8" y="90.2">15</text>
<text x="31.3" y="92">15</text>
<text x="38.8" y="92">16</text>
<text x="44.3" y="90.2">16</text>
<text x="250.1" y="125.9" transform="rotate(-90 250.1 125.9)">4</text>
<text x="165.5" y="129.4" transform="rotate(-90 165.5 129.4)">1</text>
<text x="179.6" y="129.4" transform="rotate(-90 179.6 129.4)">3</text>
<text x="166.9" y="133.9" transform="rotate(-90 166.9 133.9)">1</text>
<text x="181" y="133.9" transform="rotate(-90 181 133.9)">3</text>
<text x="232.6" y="136.1">7</text>
<text x="237.1" y="137.5">DISCH</text>
<text x="251.5" y="134.7" transform="rotate(-90 251.5 134.7)">RST</text>
<text x="259.3" y="137.9">3</text>
<text x="232.6" y="141.4">2</text>
<text x="237.1" y="142.8">TRIG</text>
<text x="250" y="139.3">OUT</text>
<text x="165.5" y="149.1" transform="rotate(-90 165.5 149.1)">2</text>
<text x="166.9" y="144.6" transform="rotate(-90 166.9 144.6)">2</text>
<text x="179.6" y="149.1" transform="rotate(-90 179.6 149.1)">4</text>
<text x="181" y="144.6" transform="rotate(-90 181 144.6)">4</text>
<text x="232.6" y="146.7">6</text>
<text x="237.1" y="148.1">THRES</text>
<text x="247.8" y="146.3">CONT</text>
<text x="259.3" y="144.9">5</text>
<text x="64.4" y="226.1">B5</text>
<text x="64.4" y="222.5">A9</text>
<text x="70.1" y="224.3">VBUS</text>
<text x="70.1" y="227.8">CC2</text>
<text x="64.4" y="233.1">B9</text>
<text x="64.4" y="229.6">A5</text>
<text x="70.1" y="231.4">CC1</text>
<text x="70.1" y="234.9">VBUS</text>
<text x="77.2" y="257.8">DIN</text>
<text x="84.8" y="256">4</text>
<text x="54.3" y="259.6">2</text>
<text x="57.7" y="261.3">DOUT</text>
</g>
<g font-size="3.2">
<text x="123.5" y="107.5">1</text>
<text x="49.4" y="111.1">1</text>
<text x="88.2" y="109.3">1</text>
<text x="88.2" y="112.8">2</text>
<text x="123.5" y="111.1">2</text>
<text x="49.4" y="114.6">2</text>
<text x="123.5" y="125.2">1</text>
<text x="49.4" y="128.7">1</text>
<text x="88.2" y="126.9">1</text>
<text x="88.2" y="130.5">2</text>
<text x="123.5" y="128.7">2</text>
<text x="49.4" y="132.2">2</text>
<text x="248" y="155.2" transform="rotate(-90 248 155.2)">GND</text>
<text x="88.2" y="160.4">1</text>
<text x="121.7" y="158.7">1</text>
<text x="246.6" y="159.6" transform="rotate(-90 246.6 159.6)">1</text>
<text x="49.4" y="162.2">1</text>
<text x="49.4" y="165.7">2</text>
<text x="88.2" y="164">2</text>
<text x="121.7" y="162.2">2</text>
<text x="49.4" y="179.8">1</text>
<text x="88.2" y="178.1">1</text>
<text x="49.4" y="183.4">2</text>
<text x="88.2" y="181.6">2</text>
<text x="121.7" y="192.2">1</text>
<text x="121.7" y="195.7">2</text>
<text x="62.4" y="219">A12</text>
<text x="70.1" y="220.8">GND</text>
<text x="81.4" y="220.8">GND</text>
<text x="90.1" y="219">2</text>
<text x="62.4" y="236.6">B12</text>
<text x="70.1" y="238.4">GND</text>
<text x="81.4" y="238.4">GND</text>
<text x="90.1" y="236.6">1</text>
<text x="76.9" y="261.3">VSS</text>
<text x="84.8" y="259.6">3</text>
</g>
<g font-size="3.2" fill="#f00">
<text x="242.6" y="125.8" transform="rotate(-90 242.6 125.8)">8</text>
<text x="244.5" y="134.9" transform="rotate(-90 244.5 134.9)">VCC</text>
<text x="54.3" y="256">1</text>
<text x="57.7" y="257.8">VDD</text>
</g>
</svg>
